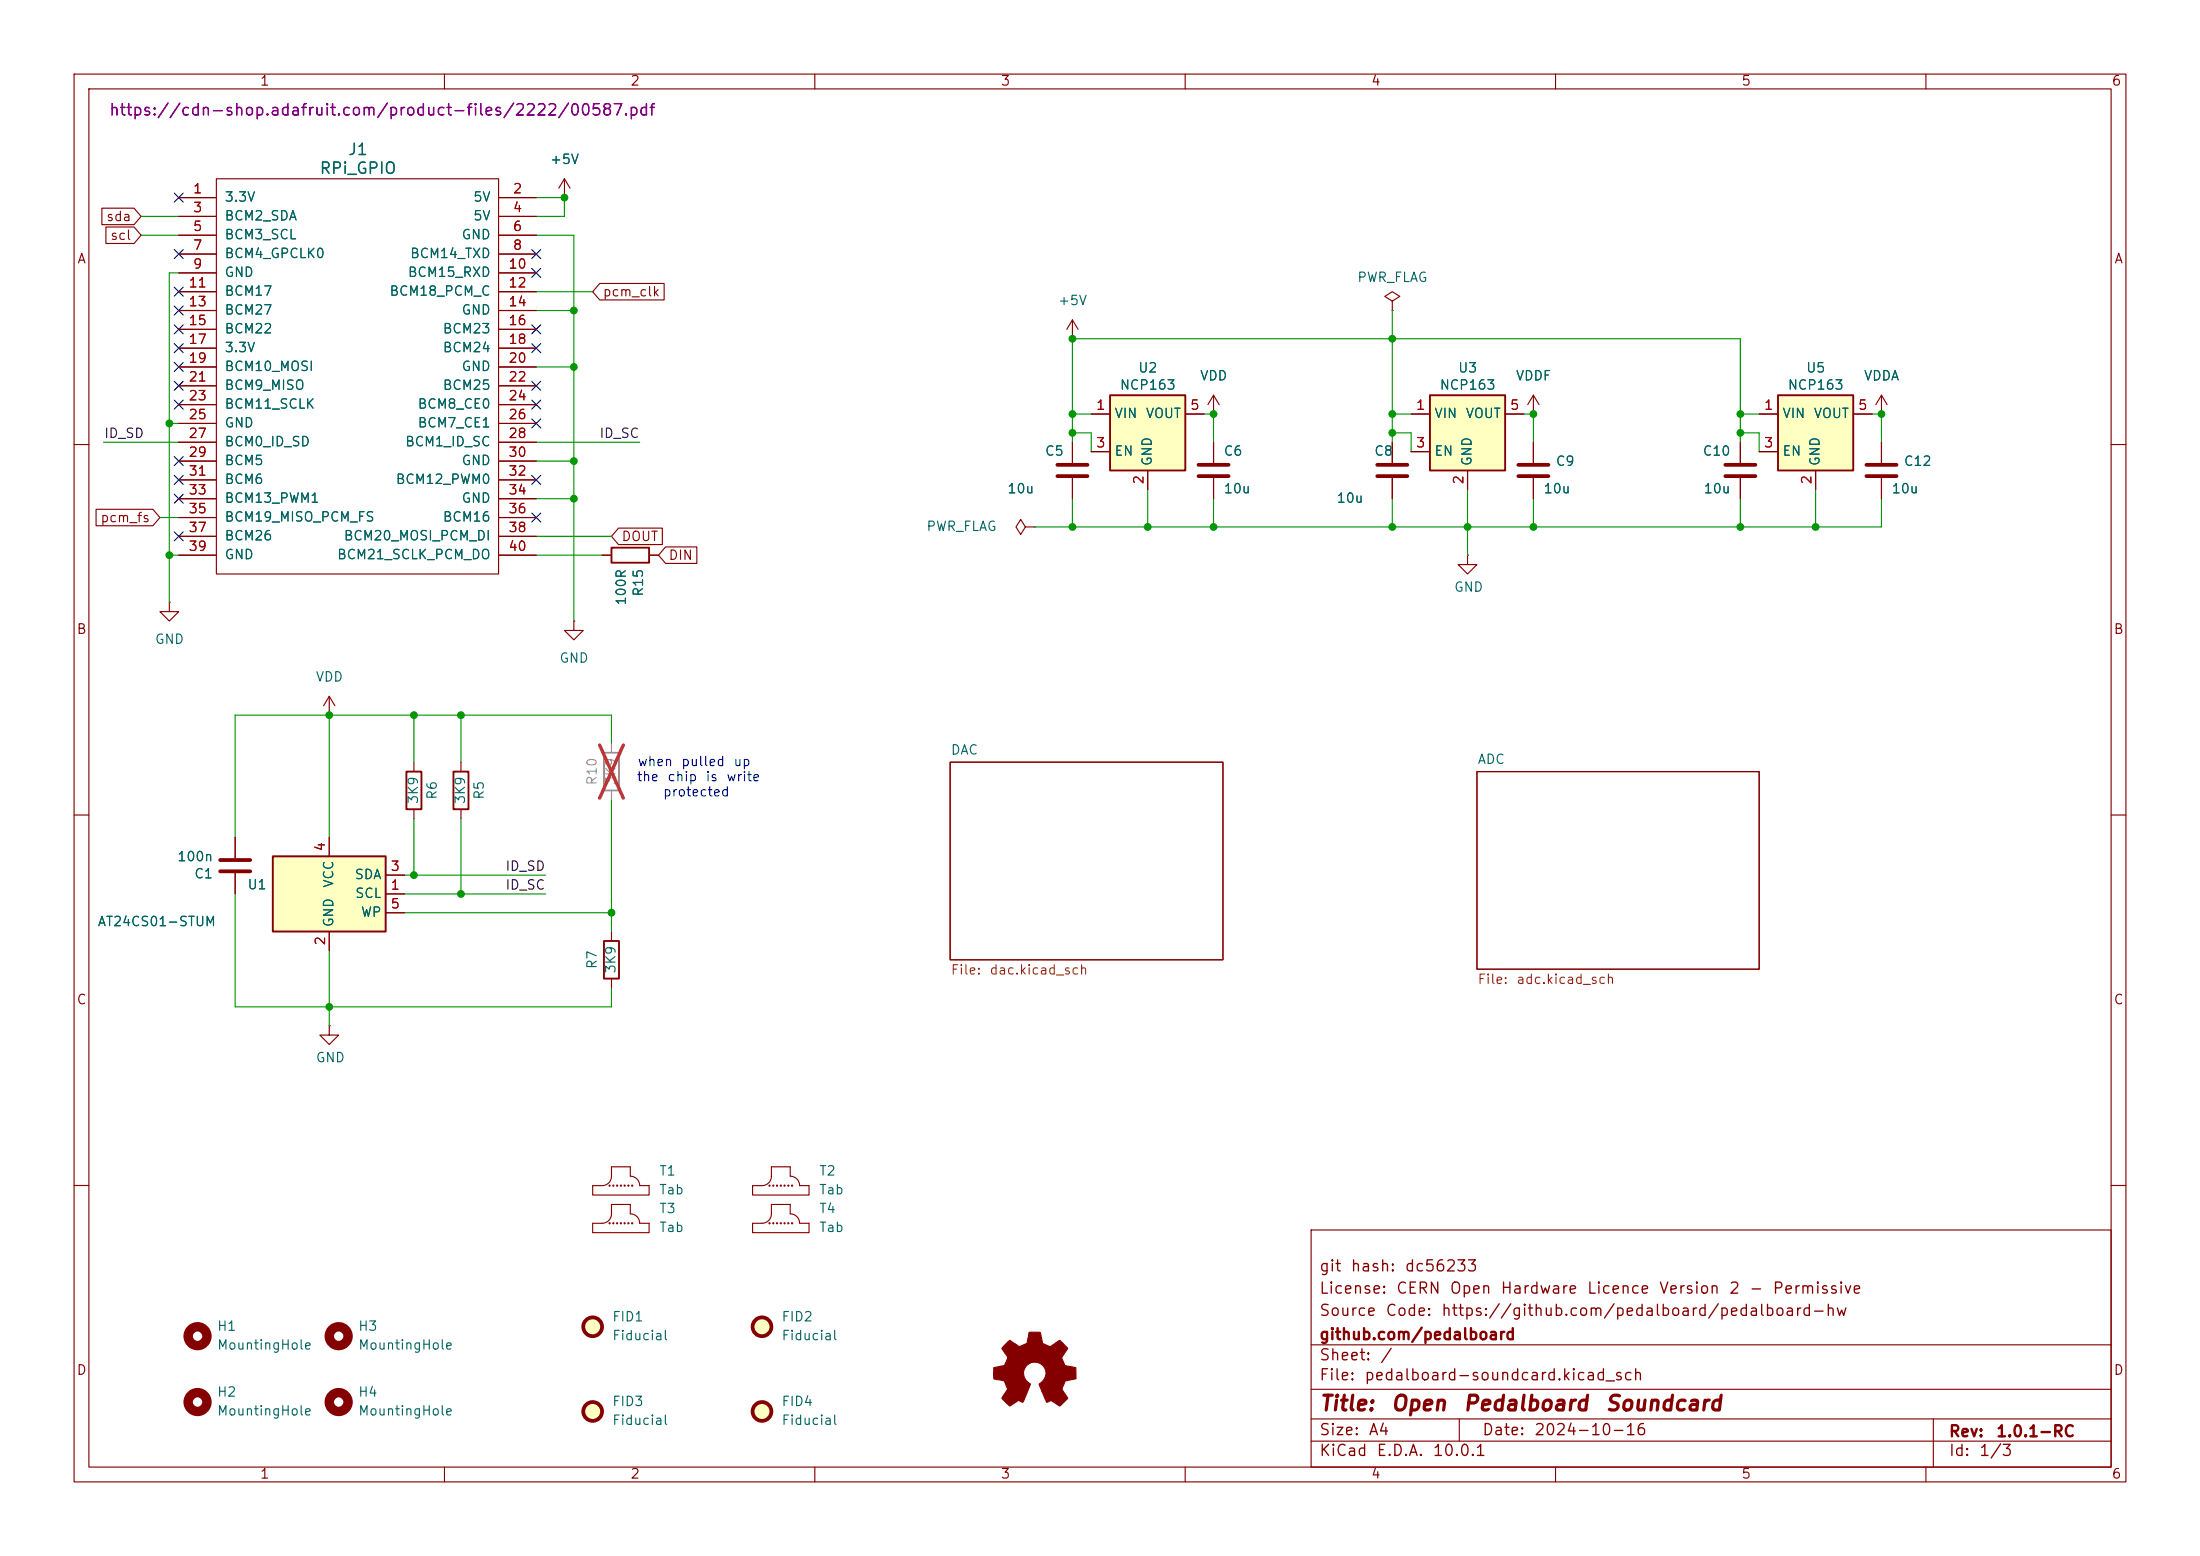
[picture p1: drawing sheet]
<svg xmlns="http://www.w3.org/2000/svg" width="297mm" height="210mm" viewBox="0 0 297 210" stroke-linecap="round" stroke-linejoin="round" font-family="sans-serif">
<g fill="none" stroke="#840000" stroke-width=".15">
<path d="M10 10h277v190h-277zM12 12h273v186h-273zM60 10v2M110 10v2M160 10v2M210 10v2M260 10v2M144.8 45.7h.1M144.8 43.2v2.5M144.8 59.7v2.8M144.8 43.2l-.8 1.3M144.8 43.2l.7 1.3"/>
<path d="M163.8 59.7v2.8M188 40.6l1-.6-1-.6-1.1 .6 1.1 .6v1.3M188 41.9h.1M188 59.7v2.8M207 55.9h.1M207 53.3l-.8 1.3M207 53.3l.8 1.3M207 53.3v2.6M10 60h2M81.3 74.9h1.2M87.6 74.9h1.3M144.8 64.5v2.8"/>
<path d="M163.8 64.5v2.8M188 64.5v2.8M285 60h2M77.5 83.8v1.3h1.2l-1.2 1.3-1.3-1.3h1.3M77.5 83.8h.1M10 110h2M55.9 102.9v1.2M55.9 109.2v1.3M62.2 102.9v1.2M62.2 109.2v1.3M128.3 102.9h36.8v26.6h-36.8zM199.4 104.1h38.1v26.7h-38.1z"/>
<path d="M285 110h2M82.5 125.7v1.3M82.5 132.1v1.3M10 160h2M177 166h108v32h-108zM285 160h2M60 198v2M110 198v2M160 198v2M177 194.5h108M177 191.5h108M177 187.5h108"/>
<path d="M177 181.5h108M197 191.5v3M210 198v2M260 198v2M261 191.5v6.5"/>
</g>
<path d="M142.7 62.7h4.1M142.7 64.3h4.1M161.8 62.7h4.1M161.8 64.3h4.1M185.9 62.7h4.1M185.9 64.3h4.1" fill="none" stroke="#840000" stroke-width=".51"/>
<path d="M82.5 73.9h5.1v2h-5.1zM54.9 104.1h2v5.1h-2zM61.2 104.1h2v5.1h-2zM81.5 127h2.1v5.1h-2.1z" fill="none" stroke="#840000" stroke-width=".25"/>
<path d="M193 53.3h10.2v10.2h-10.2z" fill="#ffffc2"/>
<path d="M193 53.3h10.2v10.2h-10.2z" fill="none" stroke="#840000" stroke-width=".25"/>
<path d="M163.8 55.9h.1M163.8 53.3l-.7 1.3M163.8 53.3l.8 1.3M163.8 53.3v2.6M190.5 55.9h2.5M203.2 55.9h2.5M138.4 71.1l-.6-1-.6 1 .6 1 .6-1h1.3M139.7 71.1h.1M190.5 61h2.5M198.1 63.5v2.5" fill="none" stroke="#840000" stroke-width=".15"/>
<circle cx="102.9" cy="179.1" r="1.27" fill="#ffffc2" stroke="#ffffc2" stroke-width=".14"/>
<circle cx="102.9" cy="179.1" r="1.27" fill="none" stroke="#840000" stroke-width=".51"/>
<path d="M149.9 53.3h10.1v10.2h-10.1z" fill="#ffffc2"/>
<path d="M149.9 53.3h10.1v10.2h-10.1z" fill="none" stroke="#840000" stroke-width=".25"/>
<g fill="none" stroke="#840000" stroke-width=".15">
<path d="M24.1 26.7h5.1M24.1 29.2h5.1M24.1 31.8h5.1M24.1 34.3h5.1M24.1 36.8h5.1M24.1 39.4h5.1M29.2 24.1h38.1v53.4h-38.1zM67.3 26.7h5.1M67.3 29.2h5.1M67.3 31.8h5.1M67.3 34.3h5.1M67.3 36.8h5.1"/>
<path d="M67.3 39.4h5.1M76.2 26.7h.1M76.2 24.1l-.8 1.3M76.2 24.1l.8 1.3M76.2 24.1v2.6M24.1 41.9h5.1M24.1 44.5h5.1M24.1 47h5.1M24.1 49.5h5.1M24.1 52.1h5.1M24.1 54.6h5.1M24.1 57.2h5.1"/>
<path d="M24.1 59.7h5.1M67.3 41.9h5.1M67.3 44.5h5.1M67.3 47h5.1M67.3 49.5h5.1M67.3 52.1h5.1M67.3 54.6h5.1M67.3 57.2h5.1M67.3 59.7h5.1M147.3 55.9h2.6M160 55.9h2.6M207 59.7v2.8"/>
<path d="M234.9 59.7v2.8M24.1 62.2h5.1M24.1 64.8h5.1M24.1 67.3h5.1M24.1 69.9h5.1M24.1 72.4h5.1M24.1 74.9h5.1M67.3 62.2h5.1M67.3 64.8h5.1M67.3 67.3h5.1M67.3 69.9h5.1M67.3 72.4h5.1"/>
<path d="M67.3 74.9h5.1M147.3 61h2.6M154.9 63.5v2.5M198.1 74.9v1.3h1.3l-1.3 1.3-1.3-1.3h1.3M198.1 74.9h.1M207 64.5v2.8M234.9 64.5v2.8"/>
</g>
<path d="M205 62.7h4M205 64.3h4M232.9 62.7h4.1M232.9 64.3h4.1" fill="none" stroke="#840000" stroke-width=".51"/>
<path d="M240 53.3h10.2v10.2h-10.2z" fill="#ffffc2"/>
<path d="M240 53.3h10.2v10.2h-10.2z" fill="none" stroke="#840000" stroke-width=".25"/>
<g fill="none" stroke="#840000" stroke-width=".15">
<path d="M237.5 55.9h2.5M250.2 55.9h2.5M254 55.9h.1M254 53.3v2.6M254 59.7v2.8M254 53.3l-.8 1.3M254 53.3l.8 1.3M237.5 61h2.5M245.1 63.5v2.5M254 64.5v2.8M22.9 81.3v1.3h1.2l-1.2 1.2-1.3-1.2h1.3M22.9 81.3h.1"/>
<path d="M44.4 96.5h.1M44.4 94l-.7 1.3M44.4 94l.8 1.3M44.4 94v2.5M31.7 113v2.8M31.7 117.9v2.8M44.4 138.4v1.3h1.3l-1.3 1.3-1.2-1.3h1.2M44.4 138.4h.1M82.5 162.6h2.6v1.2a1.27 1.27 0 0 1 1.3 1.3h1.2v1.3h-7.6v-1.3h1.3a1.27 1.27 0 0 0 1.2-1.3z"/>
<circle cx="82.3" cy="165.1" r=".08"/>
<circle cx="82.8" cy="165.1" r=".08"/>
<circle cx="83.3" cy="165.1" r=".08"/>
<circle cx="83.8" cy="165.1" r=".08"/>
<circle cx="84.3" cy="165.1" r=".08"/>
<circle cx="84.8" cy="165.1" r=".08"/>
<circle cx="85.3" cy="165.1" r=".08"/>
</g>
<g fill="none" stroke="#840000" stroke-width=".51">
<path d="M252 62.7h4M252 64.3h4M29.7 117.6h4.1M29.7 116.1h4.1"/>
<circle cx="80" cy="179.1" r="1.27"/>
<circle cx="80" cy="190.5" r="1.27"/>
</g>
<g fill="none" stroke="#840000" stroke-width="1.3">
<circle cx="26.7" cy="189.2" r="1.27"/>
<circle cx="45.7" cy="189.2" r="1.27"/>
</g>
<g fill="#ffffc2" stroke="#ffffc2" stroke-width=".14">
<circle cx="80" cy="190.5" r="1.27"/>
<circle cx="80" cy="179.1" r="1.27"/>
</g>
<path d="M36.8 115.6h15.3v10.1h-15.3z" fill="#ffffc2"/>
<path d="M36.8 115.6h15.3v10.1h-15.3z" fill="none" stroke="#840000" stroke-width=".25"/>
<g fill="none" stroke="#840000" stroke-width=".15">
<path d="M13.8 28.1h4.3l.9 1.1-.9 1.1h-4.3zM14.3 30.6h3.8l.9 1.2-.9 1.1h-3.8zM24.1 26.7h5.1M24.1 29.2h5.1M24.1 31.8h5.1M24.1 34.3h5.1M24.1 36.8h5.1M24.1 39.4h5.1M67.3 26.7h5.1M67.3 29.2h5.1M67.3 31.8h5.1M67.3 34.3h5.1"/>
<path d="M67.3 36.8h5.1M67.3 39.4h5.1M76.2 26.7h.1M81 38.3h8.7v2.2h-8.7l-1-1.1zM24.1 41.9h5.1M24.1 44.5h5.1M24.1 47h5.1M24.1 49.5h5.1M24.1 52.1h5.1M24.1 54.6h5.1M24.1 57.2h5.1M24.1 59.7h5.1"/>
<path d="M67.3 41.9h5.1M67.3 44.5h5.1M67.3 47h5.1M67.3 49.5h5.1M67.3 52.1h5.1M67.3 54.6h5.1M67.3 57.2h5.1M67.3 59.7h5.1M144.8 59.7v2.8M147.3 55.9h2.6M160 55.9h2.6M163.8 55.9h.1"/>
<path d="M163.8 59.7v2.8M188 59.7v2.8M190.5 55.9h2.5M203.2 55.9h2.5M207 55.9h.1M207 59.7v2.8M234.9 59.7v2.8M237.5 55.9h2.5M250.2 55.9h2.5M254 55.9h.1M254 59.7v2.8M13 68.7h7.6l1 1.2-1 1.1h-7.6z"/>
<path d="M24.1 74.9h5.1M24.1 62.2h5.1M24.1 64.8h5.1M24.1 67.3h5.1M24.1 69.9h5.1M24.1 72.4h5.1M67.3 74.9h5.1M67.3 62.2h5.1M67.3 64.8h5.1M67.3 67.3h5.1M67.3 69.9h5.1M67.3 72.4h5.1"/>
<path d="M81.3 74.9h1.2M83.5 71.3h5.9v2.2h-5.9l-1-1.1zM87.6 74.9h1.3M89.9 73.8h4.2v2.2h-4.2l-1-1.1zM144.8 64.5v2.8M147.3 61h2.6M154.9 63.5v2.5M163.8 64.5v2.8M188 64.5v2.8M190.5 61h2.5M198.1 63.5v2.5M207 64.5v2.8"/>
<path d="M234.9 64.5v2.8M237.5 61h2.5M245.1 63.5v2.5M254 64.5v2.8M31.7 113v2.8M31.7 117.9v2.8M44.4 113v2.6M52.1 118.1h2.5M44.4 125.7v2.6M52.1 120.7h2.5M52.1 123.2h2.5M82.5 157.5h2.6v1.3a1.27 1.27 0 0 1 1.3 1.2h1.2v1.3h-7.6v-1.3h1.3a1.27 1.27 0 0 0 1.2-1.2z"/>
<path d="M104.1 157.5h2.6v1.3a1.27 1.27 0 0 1 1.2 1.2h1.3v1.3h-7.6v-1.3h1.3a1.27 1.27 0 0 0 1.2-1.2zM104.1 162.6h2.6v1.2a1.27 1.27 0 0 1 1.2 1.3h1.3v1.3h-7.6v-1.3h1.3a1.27 1.27 0 0 0 1.2-1.3z"/>
<circle cx="82.3" cy="160" r=".08"/>
<circle cx="82.8" cy="160" r=".08"/>
<circle cx="83.3" cy="160" r=".08"/>
<circle cx="83.8" cy="160" r=".08"/>
<circle cx="84.3" cy="160" r=".08"/>
<circle cx="84.8" cy="160" r=".08"/>
<circle cx="85.3" cy="160" r=".08"/>
<circle cx="103.9" cy="160" r=".08"/>
<circle cx="103.9" cy="165.1" r=".08"/>
<circle cx="104.4" cy="160" r=".08"/>
<circle cx="104.4" cy="165.1" r=".08"/>
<circle cx="104.9" cy="160" r=".08"/>
<circle cx="104.9" cy="165.1" r=".08"/>
<circle cx="105.4" cy="160" r=".08"/>
<circle cx="105.4" cy="165.1" r=".08"/>
<circle cx="105.9" cy="160" r=".08"/>
<circle cx="105.9" cy="165.1" r=".08"/>
<circle cx="106.4" cy="160" r=".08"/>
<circle cx="106.4" cy="165.1" r=".08"/>
<circle cx="106.9" cy="160" r=".08"/>
<circle cx="106.9" cy="165.1" r=".08"/>
</g>
<g fill="none" stroke="#840000" stroke-width="1.3">
<circle cx="26.7" cy="180.3" r="1.27"/>
<circle cx="45.7" cy="180.3" r="1.27"/>
</g>
<path d="M135.8 181.4l.5-.5 1.2 .8h.3l.8-.4 .3-1.5h1.3h.2l.4 1.5 1 .5 1.3-.9 1 1-.8 1.4 .5 1 1.4 .3 .1 1.5-1.5 .3v.1l-.4 1 .7 1.2-.1 .1-.9 1-1.2-.8-.6 .3-1-2.5a1.54 1.54 0 0 0 .3-2.6 1.54 1.54 0 0 0-2.4 1 1.97 1.97 0 0 0 .9 1.6l-1 2.5-.6-.3-1.2 .7-1-1 .7-1.2-.4-1.1-1.4-.3v-1.5l1.2-.2a.83 .83 0 0 0 .5-.8l.2-.4-.8-1.2z" fill="#840000" stroke="#840000" stroke-width=".15"/>
<path d="M81.5 101.6h2.1v5.1h-2.1z" fill="none" stroke="#9c9b98" stroke-width=".25"/>
<path d="M82.5 100.3v1.3M82.5 106.7v1.3" fill="none" stroke="#9c9b98" stroke-width=".15"/>
<path d="M80.9 100.6l3.3 7.1M84.2 100.6l-3.3 7.1" fill="none" stroke="#e12e31" stroke-width=".46"/>
<circle cx="102.9" cy="190.5" r="1.27" fill="#ffffc2" stroke="#ffffc2" stroke-width=".14"/>
<circle cx="102.9" cy="190.5" r="1.27" fill="none" stroke="#840000" stroke-width=".51"/>
<g fill="none" stroke="#009600" stroke-width=".15">
<path d="M19 29.2h5.1M19 31.8h5.1M24.1 36.8h-1.2v44.5M72.4 26.7h3.8v2.5h-3.8M72.4 31.8h5.1v52M72.4 39.4h7.6M14 59.7h10.1M22.9 57.2h1.2M72.4 41.9h5.1M72.4 59.7h14M72.4 49.5h5.1M144.8 59.7v-14h90.1v14"/>
<path d="M144.8 55.9h2.5M144.8 58.4h2.5v2.6M162.6 55.9h1.2v3.8M188 55.9h2.5M188 58.4h2.5v2.6M188 41.9v17.8M205.7 55.9h1.3v3.8M234.9 55.9h2.6M234.9 58.4h2.6v2.6M252.7 55.9h1.3v3.8M21.6 69.9h2.5M22.9 74.9h1.2"/>
<path d="M72.4 74.9h8.9M72.4 72.4h10.1M72.4 67.3h5.1M72.4 62.2h5.1M144.8 67.3v3.8M154.9 66v5.1M163.8 67.3v3.8M188 67.3v3.8M198.1 66v8.9M207 67.3v3.8M234.9 67.3v3.8M245.1 66v5.1"/>
<path d="M254 67.3v3.8h-114.3M44.4 96.5v16.5M55.9 96.5v6.4M62.2 96.5v6.4M54.6 118.1h19.1M55.9 110.5v7.6M62.2 110.5v10.2M82.5 100.3v-3.8h-50.8v16.5M82.5 108v17.7M31.7 120.7v15.2h50.8v-2.5M44.4 128.3v10.1M54.6 123.2h27.9"/>
<path d="M54.6 120.7h19.1"/>
</g>
<g fill="none" stroke="#000084" stroke-width=".15">
<path d="M23.5 33.7l1.2 1.2M23.5 38.8l1.2 1.2M23.5 26.1l1.2 1.2M24.7 33.7l-1.2 1.2M24.7 38.8l-1.2 1.2M24.7 26.1l-1.2 1.2M71.8 33.7l1.2 1.2M71.8 36.2l1.2 1.2M73 33.7l-1.2 1.2M73 36.2l-1.2 1.2M23.5 41.3l1.2 1.2M23.5 46.4l1.2 1.2"/>
<path d="M23.5 51.5l1.2 1.2M23.5 43.8l1.2 1.3M23.5 48.9l1.2 1.2M23.5 54l1.2 1.2M24.7 41.3l-1.2 1.2M24.7 46.4l-1.2 1.2M24.7 51.5l-1.2 1.2M24.7 43.8l-1.2 1.3M24.7 48.9l-1.2 1.2M24.7 54l-1.2 1.2M71.8 43.8l1.2 1.3M71.8 46.4l1.2 1.2"/>
<path d="M71.8 51.5l1.2 1.2M71.8 56.5l1.2 1.3M71.8 54l1.2 1.2M73 43.8l-1.2 1.3M73 46.4l-1.2 1.2M73 51.5l-1.2 1.2M73 56.5l-1.2 1.3M73 54l-1.2 1.2M23.5 61.6l1.2 1.2M23.5 64.2l1.2 1.2M23.5 71.8l1.2 1.2M23.5 66.7l1.2 1.2"/>
<path d="M24.7 61.6l-1.2 1.2M24.7 64.2l-1.2 1.2M24.7 71.8l-1.2 1.2M24.7 66.7l-1.2 1.2M71.8 64.2l1.2 1.2M71.8 69.2l1.2 1.3M73 64.2l-1.2 1.2M73 69.2l-1.2 1.3"/>
</g>
<g fill="#009600" stroke="#009600" stroke-width=".14">
<circle cx="82.5" cy="123.2" r=".46"/>
<circle cx="22.9" cy="74.9" r=".46"/>
<circle cx="77.5" cy="67.3" r=".46"/>
<circle cx="62.2" cy="96.5" r=".46"/>
<circle cx="163.8" cy="71.1" r=".46"/>
<circle cx="188" cy="71.1" r=".46"/>
<circle cx="198.1" cy="71.1" r=".46"/>
<circle cx="144.8" cy="58.4" r=".46"/>
<circle cx="144.8" cy="45.7" r=".46"/>
<circle cx="144.8" cy="55.9" r=".46"/>
<circle cx="188" cy="58.4" r=".46"/>
<circle cx="154.9" cy="71.1" r=".46"/>
<circle cx="144.8" cy="71.1" r=".46"/>
<circle cx="188" cy="45.7" r=".46"/>
<circle cx="188" cy="55.9" r=".46"/>
<circle cx="163.8" cy="55.9" r=".46"/>
<circle cx="77.5" cy="49.5" r=".46"/>
<circle cx="77.5" cy="41.9" r=".46"/>
<circle cx="76.2" cy="26.7" r=".46"/>
<circle cx="77.5" cy="62.2" r=".46"/>
<circle cx="254" cy="55.9" r=".46"/>
<circle cx="207" cy="55.9" r=".46"/>
<circle cx="207" cy="71.1" r=".46"/>
<circle cx="234.9" cy="55.9" r=".46"/>
<circle cx="234.9" cy="71.1" r=".46"/>
<circle cx="234.9" cy="58.4" r=".46"/>
<circle cx="245.1" cy="71.1" r=".46"/>
<circle cx="22.9" cy="57.2" r=".46"/>
<circle cx="62.2" cy="120.7" r=".46"/>
<circle cx="55.9" cy="118.1" r=".46"/>
<circle cx="55.9" cy="96.5" r=".46"/>
<circle cx="44.4" cy="96.5" r=".46"/>
<circle cx="44.4" cy="135.9" r=".46"/>
</g>
<g font-size="2" fill="#840000">
<text x="178" y="190.9">Title:</text>
<text x="187.7" y="190.9">Open</text>
<text x="197.4" y="190.9">Pedalboard</text>
<text x="216.6" y="190.9">Soundcard</text>
</g>
<text font-size="1.5" fill="#840084" x="14.6" y="16">https://cdn-shop.adafruit.com/product-files/2222/00587.pdf</text>
<g font-size="1.5" fill="#006464">
<text x="43" y="23.9">RPi_GPIO</text>
<text x="46.9" y="21.3">J1</text>
</g>
<g font-size="1.5" fill="#840000">
<text x="178" y="172">git</text>
<text x="182.2" y="172">hash:</text>
<text x="189.5" y="172">dc56233</text>
<text x="178" y="178">Source</text>
<text x="178" y="175">License:</text>
<text x="186.9" y="178">Code:</text>
<text x="188.4" y="175">CERN</text>
<text x="194.5" y="178">https://github.com/pedalboard/pedalboard-hw</text>
<text x="195.6" y="175">Open</text>
<text x="202.5" y="175">Hardware</text>
<text x="214.1" y="175">Licence</text>
<text x="223.9" y="175">Version</text>
<text x="233.3" y="175">2</text>
<text x="236" y="175">-</text>
<text x="239.2" y="175">Permissive</text>
<text x="178" y="184">Sheet:</text>
<text x="178" y="181.2">github.com/pedalboard</text>
<text x="186.2" y="184">/</text>
<text x="178" y="186.7">File:</text>
<text x="184.1" y="186.7">pedalboard-soundcard.kicad_sch</text>
<text x="178" y="196.9">KiCad</text>
<text x="178" y="194.1">Size:</text>
<text x="184.7" y="194.1">A4</text>
<text x="185.7" y="196.9">E.D.A.</text>
<text x="193.3" y="196.9">10.0.1</text>
<text x="200" y="194.1">Date:</text>
<text x="207" y="194.1">2024-10-16</text>
<text x="263" y="194.3">Rev:</text>
<text x="263" y="196.9">Id:</text>
<text x="267.1" y="196.9">1/3</text>
<text x="269.4" y="194.3">1.0.1-RC</text>
</g>
<g font-size="1.3" fill="#840000">
<text x="35" y="11.9">1</text>
<text x="85" y="11.9">2</text>
<text x="135" y="11.9">3</text>
<text x="185" y="11.9">4</text>
<text x="235" y="11.9">5</text>
<text x="285" y="11.9">6</text>
<text x="10.3" y="35.9">A</text>
<text x="14.3" y="30.2">sda</text>
<text x="14.8" y="32.7">scl</text>
<text x="285.3" y="35.9">A</text>
<text x="81.3" y="40.3">pcm_clk</text>
<text x="13.5" y="70.8">pcm_fs</text>
<text x="83.8" y="73.3">DOUT</text>
<text x="90.2" y="75.9">DIN</text>
<text x="10.3" y="85.9">B</text>
<text x="285.3" y="85.9">B</text>
<text x="10.3" y="135.9">C</text>
<text x="285.3" y="135.9">C</text>
<text x="10.3" y="185.9">D</text>
<text x="285.3" y="185.9">D</text>
<text x="35" y="199.9">1</text>
<text x="85" y="199.9">2</text>
<text x="135" y="199.9">3</text>
<text x="185" y="199.9">4</text>
<text x="235" y="199.9">5</text>
<text x="285" y="199.9">6</text>
</g>
<g font-size="1.3" fill="#006464">
<text x="74.2" y="22.5">+5V</text>
<text x="30.2" y="27.5">3.3V</text>
<text x="63.8" y="27.5">5V</text>
<text x="30.2" y="30.1">BCM2_SDA</text>
<text x="30.2" y="32.6">BCM3_SCL</text>
<text x="30.2" y="35.2">BCM4_GPCLK0</text>
<text x="55.3" y="35.2">BCM14_TXD</text>
<text x="62.2" y="32.6">GND</text>
<text x="63.8" y="30.1">5V</text>
<text x="30.2" y="37.7">GND</text>
<text x="30.2" y="40.2">BCM17</text>
<text x="52.5" y="40.2">BCM18_PCM_C</text>
<text x="55" y="37.7">BCM15_RXD</text>
<text x="142.7" y="41.5">+5V</text>
<text x="183.1" y="38.4">PWR_FLAG</text>
<text x="30.2" y="42.8">BCM27</text>
<text x="30.2" y="45.3">BCM22</text>
<text x="30.2" y="47.9">3.3V</text>
<text x="59.7" y="45.3">BCM23</text>
<text x="59.7" y="47.9">BCM24</text>
<text x="62.2" y="42.8">GND</text>
<text x="30.2" y="50.4">BCM10_MOSI</text>
<text x="30.2" y="52.9">BCM9_MISO</text>
<text x="59.7" y="52.9">BCM25</text>
<text x="62.2" y="50.4">GND</text>
<text x="151.1" y="52.9">NCP163</text>
<text x="153.6" y="50.6">U2</text>
<text x="161.9" y="51.7">VDD</text>
<text x="194.3" y="52.9">NCP163</text>
<text x="196.7" y="50.6">U3</text>
<text x="204.5" y="51.7">VDDF</text>
<text x="241.3" y="52.9">NCP163</text>
<text x="243.7" y="50.6">U5</text>
<text x="251.5" y="51.7">VDDA</text>
<text x="30.2" y="55.5">BCM11_SCLK</text>
<text x="30.2" y="58">GND</text>
<text x="56.3" y="55.5">BCM8_CE0</text>
<text x="56.3" y="58">BCM7_CE1</text>
<text x="150.4" y="56.7">VIN</text>
<text x="154.6" y="56.7">VOUT</text>
<text x="193.5" y="56.7">VIN</text>
<text x="197.8" y="56.7">VOUT</text>
<text x="240.5" y="56.7">VIN</text>
<text x="244.8" y="56.7">VOUT</text>
<text x="30.2" y="60.6">BCM0_ID_SD</text>
<text x="30.2" y="63.1">BCM5</text>
<text x="30.2" y="65.6">BCM6</text>
<text x="53.3" y="65.6">BCM12_PWM0</text>
<text x="54.6" y="60.6">BCM1_ID_SC</text>
<text x="62.2" y="63.1">GND</text>
<text x="141" y="61.8">C5</text>
<text x="150.4" y="61.8">EN</text>
<text x="155.8" y="63" transform="rotate(-90 155.8 63)">GND</text>
<text x="165.1" y="61.8">C6</text>
<text x="185.4" y="61.8">C8</text>
<text x="193.5" y="61.8">EN</text>
<text x="199" y="63" transform="rotate(-90 199 63)">GND</text>
<text x="209.9" y="63.2">C9</text>
<text x="229.8" y="61.8">C10</text>
<text x="240.5" y="61.8">EN</text>
<text x="246" y="63" transform="rotate(-90 246 63)">GND</text>
<text x="256.9" y="63.2">C12</text>
<text x="30.2" y="68.2">BCM13_PWM1</text>
<text x="30.2" y="70.7">BCM19_MISO_PCM_FS</text>
<text x="59.7" y="70.7">BCM16</text>
<text x="62.2" y="68.2">GND</text>
<text x="125" y="72">PWR_FLAG</text>
<text x="135.9" y="66.9">10u</text>
<text x="165.1" y="66.9">10u</text>
<text x="180.3" y="68.2">10u</text>
<text x="208.3" y="66.9">10u</text>
<text x="229.9" y="66.9">10u</text>
<text x="255.3" y="66.9">10u</text>
<text x="30.2" y="73.3">BCM26</text>
<text x="30.2" y="75.8">GND</text>
<text x="45.4" y="75.8">BCM21_SCLK_PCM_DO</text>
<text x="46.3" y="73.3">BCM20_MOSI_PCM_DI</text>
<text x="84.8" y="81.8" transform="rotate(-90 84.8 81.8)">100R</text>
<text x="87.1" y="80.6" transform="rotate(-90 87.1 80.6)">R15</text>
<text x="196.2" y="80.2">GND</text>
<text x="20.8" y="87.2">GND</text>
<text x="75.4" y="89.8">GND</text>
<text x="42.5" y="92.3">VDD</text>
<text x="128.3" y="102.2">DAC</text>
<text x="199.4" y="103.4">ADC</text>
<text x="56.7" y="108.6" transform="rotate(-90 56.7 108.6)">3K9</text>
<text x="59.3" y="108" transform="rotate(-90 59.3 108)">R6</text>
<text x="63.1" y="108.6" transform="rotate(-90 63.1 108.6)">3K9</text>
<text x="65.6" y="108" transform="rotate(-90 65.6 108)">R5</text>
<text x="23.8" y="116.6">100n</text>
<text x="26.1" y="118.9">C1</text>
<text x="45.3" y="119.9" transform="rotate(-90 45.3 119.9)">VCC</text>
<text x="47.8" y="119">SDA</text>
<text x="13.1" y="125.3">AT24CS01-STUM</text>
<text x="33.3" y="120.3">U1</text>
<text x="45.3" y="125.2" transform="rotate(-90 45.3 125.2)">GND</text>
<text x="47.9" y="121.5">SCL</text>
<text x="48.6" y="124.1">WP</text>
<text x="80.9" y="130.9" transform="rotate(-90 80.9 130.9)">R7</text>
<text x="83.4" y="131.5" transform="rotate(-90 83.4 131.5)">3K9</text>
<text x="42.5" y="143.7">GND</text>
<text x="88.9" y="159">T1</text>
<text x="88.9" y="161.5">Tab</text>
<text x="110.5" y="159">T2</text>
<text x="110.5" y="161.5">Tab</text>
<text x="88.9" y="164.1">T3</text>
<text x="88.9" y="166.6">Tab</text>
<text x="110.5" y="164.1">T4</text>
<text x="110.5" y="166.6">Tab</text>
<text x="29.2" y="179.9">H1</text>
<text x="48.3" y="179.9">H3</text>
<text x="82.6" y="178.7">FID1</text>
<text x="105.4" y="178.7">FID2</text>
<text x="29.2" y="182.5">MountingHole</text>
<text x="48.3" y="182.5">MountingHole</text>
<text x="82.6" y="181.2">Fiducial</text>
<text x="105.4" y="181.2">Fiducial</text>
<text x="29.2" y="188.8">H2</text>
<text x="29.2" y="191.4">MountingHole</text>
<text x="48.3" y="188.8">H4</text>
<text x="48.3" y="191.4">MountingHole</text>
<text x="82.6" y="190.1">FID3</text>
<text x="105.4" y="190.1">FID4</text>
<text x="82.6" y="192.6">Fiducial</text>
<text x="105.4" y="192.6">Fiducial</text>
</g>
<g font-size="1.3" fill="#a90000">
<text x="26" y="26.4">1</text>
<text x="26" y="29">3</text>
<text x="69.1" y="26.4">2</text>
<text x="69.1" y="29">4</text>
<text x="26" y="31.5">5</text>
<text x="26" y="34">7</text>
<text x="69.1" y="31.5">6</text>
<text x="69.1" y="34">8</text>
<text x="25.4" y="39.1">11</text>
<text x="25.4" y="41.7">13</text>
<text x="26" y="36.6">9</text>
<text x="68.5" y="36.6">10</text>
<text x="68.5" y="39.1">12</text>
<text x="68.5" y="41.7">14</text>
<text x="25.4" y="44.2">15</text>
<text x="25.4" y="46.7">17</text>
<text x="68.5" y="44.2">16</text>
<text x="68.5" y="46.7">18</text>
<text x="25.4" y="49.3">19</text>
<text x="25.4" y="51.8">21</text>
<text x="68.5" y="49.3">20</text>
<text x="68.5" y="51.8">22</text>
<text x="25.4" y="54.4">23</text>
<text x="25.4" y="56.9">25</text>
<text x="25.4" y="59.4">27</text>
<text x="68.5" y="54.4">24</text>
<text x="68.5" y="56.9">26</text>
<text x="68.5" y="59.4">28</text>
<text x="147.9" y="55.6">1</text>
<text x="160.6" y="55.6">5</text>
<text x="191.1" y="55.6">1</text>
<text x="203.8" y="55.6">5</text>
<text x="238.1" y="55.6">1</text>
<text x="250.8" y="55.6">5</text>
<text x="25.4" y="62">29</text>
<text x="25.4" y="64.5">31</text>
<text x="68.5" y="62">30</text>
<text x="68.5" y="64.5">32</text>
<text x="147.9" y="60.7">3</text>
<text x="154.7" y="65.5" transform="rotate(-90 154.7 65.5)">2</text>
<text x="191.1" y="60.7">3</text>
<text x="197.9" y="65.5" transform="rotate(-90 197.9 65.5)">2</text>
<text x="238.1" y="60.7">3</text>
<text x="244.9" y="65.5" transform="rotate(-90 244.9 65.5)">2</text>
<text x="25.4" y="67.1">33</text>
<text x="25.4" y="69.6">35</text>
<text x="68.5" y="67.1">34</text>
<text x="68.5" y="69.6">36</text>
<text x="25.4" y="72.1">37</text>
<text x="25.4" y="74.7">39</text>
<text x="68.5" y="72.1">38</text>
<text x="68.5" y="74.7">40</text>
<text x="44.2" y="115" transform="rotate(-90 44.2 115)">4</text>
<text x="52.6" y="117.9">3</text>
<text x="52.6" y="120.4">1</text>
<text x="52.6" y="122.9">5</text>
<text x="44.2" y="127.7" transform="rotate(-90 44.2 127.7)">2</text>
</g>
<g font-size="1.3" fill="#0f0f0f">
<text x="14" y="59.4">ID_SD</text>
<text x="80.8" y="59.4">ID_SC</text>
<text x="68.1" y="117.8">ID_SD</text>
<text x="68.1" y="120.4">ID_SC</text>
</g>
<g font-size="1.3" fill="#939391">
<text x="80.9" y="106.1" transform="rotate(-90 80.9 106.1)">R10</text>
<text x="83.4" y="106.1" transform="rotate(-90 83.4 106.1)">3K9</text>
</g>
<g font-size="1.3" fill="#0000c2">
<text x="85.9" y="105.8">the</text>
<text x="86" y="103.7">when</text>
<text x="89.4" y="107.8">protected</text>
<text x="90" y="105.8">chip</text>
<text x="91.9" y="103.7">pulled</text>
<text x="95.2" y="105.8">is</text>
<text x="98" y="105.8">write</text>
<text x="98.9" y="103.7">up</text>
</g>
<g font-size="1.3" fill="#725600">
<text x="128.3" y="131.9">File:</text>
<text x="133.5" y="131.9">dac.kicad_sch</text>
<text x="199.4" y="133.1">File:</text>
<text x="204.6" y="133.1">adc.kicad_sch</text>
</g>
</svg>
